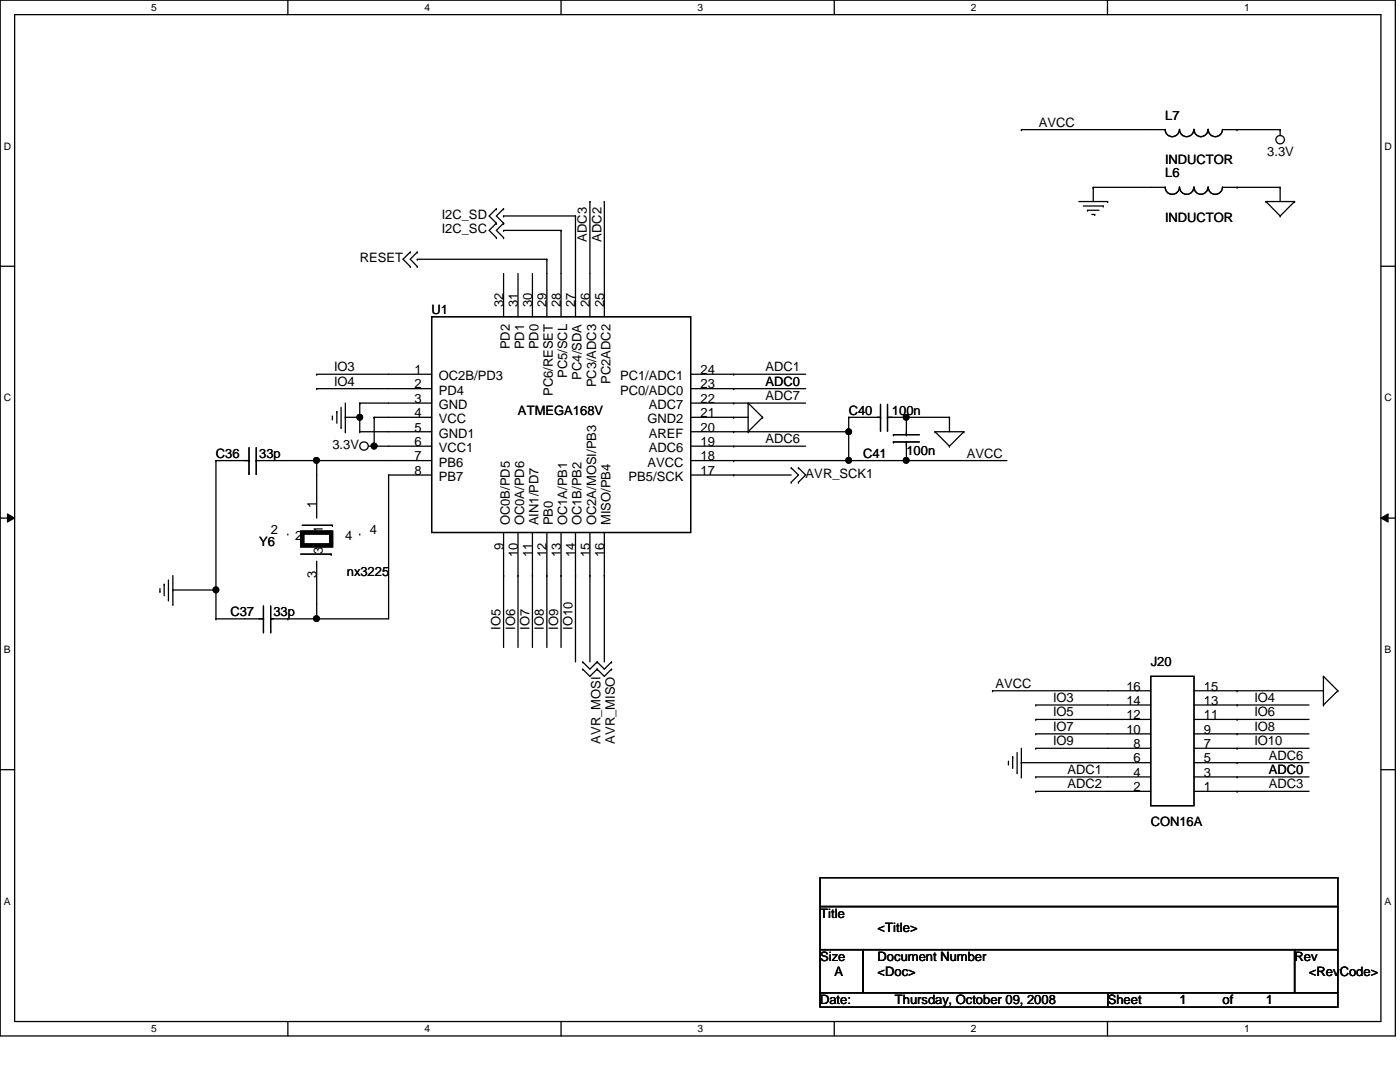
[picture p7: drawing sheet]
<svg xmlns="http://www.w3.org/2000/svg" width="279mm" height="216mm" viewBox="0 0 279 216" stroke-linecap="round" stroke-linejoin="round" font-family="sans-serif">
<path d="M0 0h278.5v206.7h-278.5zM2.9 2.9h272.7v200.9h-272.7z" fill="none" stroke="#000" stroke-width=".25"/>
<g fill="#fff">
<path d="M30.2 .3h1.1v2.3h-1.1z"/>
<path d="M30.2 204.1h1.1v2.3h-1.1z"/>
</g>
<path d="M57.4 0v2.9M57.4 203.8v2.9" fill="none" stroke="#000" stroke-width=".25"/>
<g fill="#fff">
<path d="M84.7 .3h1.1v2.3h-1.1z"/>
<path d="M84.7 204.1h1.1v2.3h-1.1z"/>
</g>
<path d="M112 0v2.9M112 203.8v2.9" fill="none" stroke="#000" stroke-width=".25"/>
<g fill="#fff">
<path d="M139.2 .3h1.1v2.3h-1.1z"/>
<path d="M139.2 204.1h1.1v2.3h-1.1z"/>
</g>
<path d="M166.5 0v2.9M166.5 203.8v2.9" fill="none" stroke="#000" stroke-width=".25"/>
<g fill="#fff">
<path d="M193.8 .3h1.1v2.3h-1.1z"/>
<path d="M193.8 204.1h1.1v2.3h-1.1z"/>
</g>
<path d="M221 0v2.9M221 203.8v2.9" fill="none" stroke="#000" stroke-width=".25"/>
<g fill="#fff">
<path d="M248.3 .3h1.1v2.3h-1.1z"/>
<path d="M248.3 204.1h1.1v2.3h-1.1z"/>
<path d="M.8 28h1.4v2.3h-1.4z"/>
<path d="M276.3 28h1.4v2.3h-1.4z"/>
<path d="M.8 78.2h1.4v2.3h-1.4z"/>
<path d="M276.3 78.2h1.4v2.3h-1.4z"/>
</g>
<path d="M0 53.1h2.9M275.6 53.1h2.9" fill="none" stroke="#000" stroke-width=".25"/>
<g fill="#fff">
<path d="M.8 128.5h1.3v2.2h-1.3z"/>
<path d="M276.3 128.5h1.3v2.2h-1.3z"/>
</g>
<path d="M0 103.4h2.9M275.6 103.4h2.9" fill="none" stroke="#000" stroke-width=".25"/>
<path d="M1.5 102.5l1.4 .9-1.4 .8zM275.6 103.4l1.4-.9v1.7z" fill="#000"/>
<path d="M1.5 102.5l1.4 .9-1.4 .8zM275.6 103.4l1.4-.9v1.7z" fill="none" stroke="#000" stroke-width=".2"/>
<g fill="#fff">
<path d="M.8 178.7h1.3v2.2h-1.3z"/>
<path d="M276.3 178.7h1.3v2.2h-1.3z"/>
</g>
<g fill="none" stroke="#000" stroke-width=".25">
<path d="M203.8 25.9h.1M218.2 37.4h.1M218.2 37.4h14.3M218.2 37.4v2.8M232.5 37.3a1.42 1.42 0 0 0 1.5 1.5 1.42 1.42 0 0 0 1.4-1.5 1.44 1.44 0 0 0 1 1.4 1.44 1.44 0 0 0 1.6-.5l.3-.9M238.3 25.8a1.42 1.42 0 0 1-1.5 1.5 1.42 1.42 0 0 1-1.4-1.5 1.44 1.44 0 0 1-1.4 1.5 1.44 1.44 0 0 1-1.5-1.5l-28.7 .1M238.3 37.3a1.4 1.4 0 0 0 1.4 1.5 1.4 1.4 0 0 0 1.4-1.5M238.3 25.8a1.4 1.4 0 0 0 1.4 1.5 1.4 1.4 0 0 0 1.4-1.5M241.1 37.3a1.42 1.42 0 0 0 1.4 1.5 1.42 1.42 0 0 0 1.5-1.5M241.1 25.8a1.42 1.42 0 0 0 1.4 1.5 1.42 1.42 0 0 0 1.5-1.5M244 25.9h11.5M244 37.4h11.5"/>
<path d="M246.9 37.4h.1M246.9 25.9h.1M255.5 37.4h.1M255.5 25.9h.1M255.5 25.9v1.2M255.5 37.4v2.8M81.9 53.2h.1M81.9 50.3h.1M81.9 50.3l-1.5 1.4 1.5 1.5M83.3 51.7h.1M83.3 53.2h.1M83.3 50.3h.1"/>
<path d="M83.3 51.7h25.8M83.3 50.3l-1.4 1.4 1.4 1.5M99.1 44.5h.1M99.1 41.7h.1M99.1 47.4h.1M99.1 41.7l-1.5 1.4 1.5 1.4M99.1 44.5l-1.5 1.5 1.5 1.4M100.5 43.1h.1M100.5 46h.1M100.5 44.5h.1M100.5 41.7h.1M100.5 47.4h.1"/>
<path d="M100.5 43.1h14.4M100.5 46h11.5M100.5 54.6v8.6M100.5 41.7l-1.4 1.4 1.4 1.4M100.5 44.5l-1.4 1.5 1.4 1.4M103.4 54.6v8.6M106.3 54.6v8.6M109.1 51.7h.1M109.1 51.7v11.5M112 46h.1M112 46v17.2M114.9 43.1h.1"/>
<path d="M114.9 43.1v20.1M117.7 40.2h.1M117.7 40.2v23M120.6 40.2h.1M120.6 40.2v23M215.3 40.2h5.8M216.2 41.1h4M217 42h.1M217 42h2.3M217.9 42.8h.6M218.5 42.8h.1M220.2 41.1h.1"/>
<path d="M221.1 40.2h.1M252.6 40.2h.1M252.6 40.2h5.8M252.6 40.2l2.9 2.9M255.5 43.1h.1M258.4 40.2h.1M258.4 40.2l-2.9 2.9M63.2 74.7h.1M63.2 77.6h.1M63.2 74.7h22.9M63.2 77.6h22.9M86.1 63.2h51.7v43.1h-51.7z"/>
<path d="M137.8 74.7h23M137.8 77.6h23M146.4 74.7h.1M146.4 77.6h.1M43.1 91.9h.1M43.1 91.9h6.6M43.1 91.9v31.6M49.7 94.5h.1M49.7 91.9h.1M49.7 89.3v5.2M51.1 91.9h.1M51.1 94.5h.1"/>
<path d="M51.1 91.9h35M51.1 89.3v5.2M63.2 91.9h.1M63.2 91.9v11.5M66.3 83.6h.1M66.3 83v.6M67.2 82.1h.1M67.2 82.1v2.4M68.1 85.3h.1M68.1 81.3v4M68.9 83.3h.1M68.9 86.1h.1"/>
<path d="M68.9 83.3h2.9M68.9 80.4v5.7M71.8 80.4h.1M71.8 83.3h.1M71.8 86.1h.1M71.8 80.4h14.3M71.8 80.4v5.7M71.8 86.1h14.3M73.5 89h12.6M74.7 83.3h.1M74.7 89h.1M74.7 83.3h11.4"/>
<path d="M74.7 83.3v5.7M77.6 94.8h.1M77.6 94.8h8.5M77.6 94.8v28.7h-23.6M137.8 80.4h23M137.8 86.1h31.6M137.8 83.3h11.5M137.8 89h23M137.8 91.9h63.2M137.8 94.8h20.1M146.4 89h.1M146.4 94.8h.1"/>
<path d="M146.4 80.4h.1M146.4 83.3h.1M146.4 86.1h.1M146.4 91.9h.1M149.3 86.1h.1M149.3 80.4h.1M149.3 80.4v5.7M149.3 80.4l2.9 2.9M152.2 83.3h.1M152.2 83.3l-2.9 2.8M157.9 93.3h.1M157.9 96.2h.1"/>
<path d="M157.9 93.3l1.4 1.5-1.4 1.4M159.3 93.3h.1M159.3 96.2h.1M159.3 93.3l1.5 1.5-1.5 1.4M169.4 91.9h.1M169.4 83.3h.1M169.4 86.1h.1M169.4 83.3h6.3M169.4 83.3v8.6M175.7 83.3h.1M175.7 85.9h.1M175.7 80.7v5.2"/>
<path d="M177.1 85.9h.1M177.1 83.3h.1M177.1 83.3h12.4M177.1 80.7v5.2M178.3 88.2h.1M178.3 86.7h.1M178.3 88.2h5.2M178.3 86.7h5.2M180.9 91.9h.1M180.9 83.3h.1M180.9 86.7h.1M180.9 88.2h.1"/>
<path d="M180.9 83.3v3.4M180.9 88.2v3.7M186.6 86.1h.1M186.6 86.1h5.8M186.6 86.1l2.9 2.9M189.5 83.3h.1M189.5 89h.1M189.5 83.3v2.8M192.4 86.1h.1M192.4 86.1l-2.9 2.9M31.9 118h.1M31.9 117.4v.6"/>
<path d="M32.8 116.6h.1M32.8 116.6v2.3M33.6 119.7h.1M33.6 115.7v4M34.5 117.7h.1M34.5 117.7h8.6M34.5 114.9v5.7M43.1 117.7h.1M57.4 106.6h.1M60 110.6h6.1M60.3 104.8h6M63.2 112v11.5"/>
<path d="M66.1 110.6h.1M66.3 104.8h.1M71.8 106.6h.1M100.5 114.9h.1M100.5 106.3v22.9M103.4 114.9h.1M103.4 106.3v22.9M106.3 114.9h.1M106.3 106.3v22.9M109.1 114.9h.1M109.1 106.3v22.9M112 114.9h.1"/>
<path d="M112 106.3v22.9M114.9 114.9h.1M114.9 106.3v25.8M117.7 114.9h.1M117.7 106.3v25.8M120.6 114.9h.1M120.6 106.3v25.8M34.5 120.6h.1M43.1 123.5h.1M43.1 123.5h9.5M52.6 126.1h.1M52.6 123.5h.1"/>
<path d="M52.6 120.9v5.2M54 123.5h.1M54 126.1h.1M54 120.9v5.2M57.4 123.5h.1M63.2 123.5h.1M116.3 133.5h.1M116.3 132.1h.1M116.3 133.5l1.4 1.5 1.5-1.5M116.3 132.1l1.4 1.4 1.5-1.4M119.2 133.5h.1M119.2 132.1h.1"/>
<path d="M119.2 133.5l1.4 1.5 1.4-1.5M119.2 132.1l1.4 1.4 1.4-1.4M122 133.5h.1M122 132.1h.1M198.1 137.8h.1M198.1 137.8h31.6M229.7 135h8.6v25.8h-8.6zM238.3 137.8h25.8M246.9 137.8h.1M264.1 135h.1M264.1 135v5.7M264.1 135l2.9 2.8"/>
<path d="M267 137.8h.1M267 137.8l-2.9 2.9M0 153.6h2.9M201.3 152.4h.1M201.3 151.9v.5M202.1 151h.1M202.1 151v2.3M203 154.2h.1M203 150.2v4M203.8 152.2h.1M203.8 155h.1M203.8 152.2h25.9"/>
<path d="M203.8 149.3v5.7M206.7 140.7h.1M206.7 149.3h.1M206.7 146.4h.1M206.7 143.6h.1M206.7 157.9h.1M206.7 155h.1M206.7 149.3h23M206.7 155h23M206.7 140.7h23M206.7 146.4h23M206.7 143.6h23"/>
<path d="M206.7 157.9h23M238.3 149.3h22.9M238.3 155h22.9M238.3 140.7h22.9M238.3 146.4h22.9M238.3 152.2h22.9M238.3 143.6h22.9M238.3 157.9h22.9M246.9 149.3h.1M246.9 155h.1M246.9 140.7h.1M246.9 146.4h.1"/>
<path d="M246.9 152.2h.1M246.9 143.6h.1M246.9 157.9h.1M264.1 140.7h.1M275.6 153.6h2.9M163.7 175.1h103.3v5.8h-103.3zM163.7 180.9h103.3v8.6h-103.3zM163.7 189.5h8.6v8.6h-8.6zM163.7 198.1h57.4v2.9h-57.4zM172.3 189.5h86.1v8.6h-86.1zM221.1 198.1h45.9v2.9h-45.9zM258.4 189.5h8.6v8.6h-8.6z"/>
<circle cx="255.5" cy="27.9" r=".84"/>
<circle cx="63.2" cy="91.9" r=".56"/>
<circle cx="71.8" cy="83.3" r=".56"/>
<circle cx="72.6" cy="89" r=".84"/>
<circle cx="74.7" cy="89" r=".57"/>
<circle cx="169.4" cy="91.9" r=".56"/>
<circle cx="169.4" cy="86.1" r=".56"/>
<circle cx="180.8" cy="91.9" r=".56"/>
<circle cx="180.8" cy="83.3" r=".56"/>
<circle cx="43.1" cy="117.7" r=".56"/>
<circle cx="63.2" cy="123.4" r=".56"/>
</g>
<g fill="#000">
<circle cx="63.2" cy="91.9" r=".56"/>
<circle cx="71.8" cy="83.3" r=".56"/>
<circle cx="74.7" cy="89" r=".57"/>
<circle cx="169.4" cy="91.9" r=".56"/>
<circle cx="169.4" cy="86.1" r=".56"/>
<circle cx="180.8" cy="91.9" r=".56"/>
<circle cx="180.8" cy="83.3" r=".56"/>
<circle cx="43.1" cy="117.7" r=".56"/>
<circle cx="63.2" cy="123.4" r=".56"/>
</g>
<path d="M60.3 106.3h5.8v2.5h-5.8z" fill="none" stroke="#000" stroke-width=".85"/>
<g font-size="2.6">
<text x="232.5" y="23.9">L7</text>
<text x="207.3" y="25.3">AVCC</text>
<text x="232.5" y="35.4">L6</text>
<text x="232.5" y="32.8">INDUCTOR</text>
<text x="252.9" y="31.1">3.3V</text>
<text x="88.2" y="43.7">I2C_SD</text>
<text x="88.2" y="46.6">I2C_SC</text>
<text x="232.5" y="44.3">INDUCTOR</text>
<text x="71.8" y="52.3">RESET</text>
<text x="117.1" y="48.3" transform="rotate(-90 117.1 48.3)">ADC3</text>
<text x="120" y="48.3" transform="rotate(-90 120 48.3)">ADC2</text>
<text x="86.1" y="62.7">U1</text>
<text x="100.5" y="61.2" transform="rotate(-90 100.5 61.2)">32</text>
<text x="103.3" y="61.2" transform="rotate(-90 103.3 61.2)">31</text>
<text x="106.2" y="61.2" transform="rotate(-90 106.2 61.2)">30</text>
<text x="109.1" y="61.2" transform="rotate(-90 109.1 61.2)">29</text>
<text x="111.9" y="61.2" transform="rotate(-90 111.9 61.2)">28</text>
<text x="114.8" y="61.2" transform="rotate(-90 114.8 61.2)">27</text>
<text x="117.7" y="61.2" transform="rotate(-90 117.7 61.2)">26</text>
<text x="120.6" y="61.2" transform="rotate(-90 120.6 61.2)">25</text>
<text x="101.7" y="69.7" transform="rotate(-90 101.7 69.7)">PD2</text>
<text x="104.6" y="69.7" transform="rotate(-90 104.6 69.7)">PD1</text>
<text x="107.5" y="69.7" transform="rotate(-90 107.5 69.7)">PD0</text>
<text x="66.7" y="74.1">IO3</text>
<text x="66.7" y="77">IO4</text>
<text x="82.7" y="74.6">1</text>
<text x="82.7" y="77.5">2</text>
<text x="87.6" y="75.9">OC2B/PD3</text>
<text x="113.2" y="75.4" transform="rotate(-90 113.2 75.4)">PC5/SCL</text>
<text x="116.1" y="75.7" transform="rotate(-90 116.1 75.7)">PC4/SDA</text>
<text x="119" y="77.3" transform="rotate(-90 119 77.3)">PC3/ADC3</text>
<text x="121.8" y="76.6" transform="rotate(-90 121.8 76.6)">PC2ADC2</text>
<text x="123.7" y="75.9">PC1/ADC1</text>
<text x="139.8" y="77.5">23</text>
<text x="139.8" y="74.6">24</text>
<text x="152.8" y="74.1">ADC1</text>
<text x="152.8" y="77">ADC0</text>
<text x="82.7" y="80.4">3</text>
<text x="82.7" y="83.2">4</text>
<text x="87.6" y="78.7">PD4</text>
<text x="87.6" y="81.6">GND</text>
<text x="103.4" y="82.8">ATMEGA168V</text>
<text x="110.4" y="79" transform="rotate(-90 110.4 79)">PC6/RESET</text>
<text x="123.7" y="78.7">PC0/ADC0</text>
<text x="129.5" y="81.6">ADC7</text>
<text x="139.8" y="83.2">21</text>
<text x="139.8" y="80.4">22</text>
<text x="152.8" y="79.8">ADC7</text>
<text x="169.4" y="82.8">C40</text>
<text x="178" y="82.8">100n</text>
<text x="66.3" y="89.6">3.3V</text>
<text x="82.7" y="86.1">5</text>
<text x="82.7" y="89">6</text>
<text x="87.6" y="84.5">VCC</text>
<text x="87.6" y="87.3">GND1</text>
<text x="129.2" y="84.5">GND2</text>
<text x="129.5" y="87.3">AREF</text>
<text x="139.8" y="89">19</text>
<text x="139.8" y="86.1">20</text>
<text x="152.8" y="88.4">ADC6</text>
<text x="43.1" y="91.4">C36</text>
<text x="51.7" y="91.4">33p</text>
<text x="82.7" y="91.9">7</text>
<text x="82.7" y="94.7">8</text>
<text x="87.6" y="90.2">VCC1</text>
<text x="87.6" y="93.1">PB6</text>
<text x="87.6" y="96">PB7</text>
<text x="125.4" y="96">PB5/SCK</text>
<text x="129.2" y="93.1">AVCC</text>
<text x="129.5" y="90.2">ADC6</text>
<text x="139.8" y="94.7">17</text>
<text x="139.8" y="91.9">18</text>
<text x="160.8" y="95.4">AVR_SCK1</text>
<text x="172.3" y="91.4">C41</text>
<text x="180.9" y="90.8">100n</text>
<text x="193" y="91.3">AVCC</text>
<text x="63.2" y="101.4" transform="rotate(-90 63.2 101.4)">1</text>
<text x="54" y="106.5">2</text>
<text x="58.9" y="107.7">2</text>
<text x="64.4" y="106.3" transform="rotate(-90 64.4 106.3)">1</text>
<text x="68.9" y="107.7">4</text>
<text x="73.8" y="106.5">4</text>
<text x="101.7" y="104.8" transform="rotate(-90 101.7 104.8)">OC0B/PD5</text>
<text x="104.6" y="104.8" transform="rotate(-90 104.6 104.8)">OC0A/PD6</text>
<text x="107.5" y="104.8" transform="rotate(-90 107.5 104.8)">AIN1/PD7</text>
<text x="110.4" y="104.8" transform="rotate(-90 110.4 104.8)">PB0</text>
<text x="113.2" y="104.8" transform="rotate(-90 113.2 104.8)">OC1A/PB1</text>
<text x="116.1" y="104.8" transform="rotate(-90 116.1 104.8)">OC1B/PB2</text>
<text x="119" y="104.8" transform="rotate(-90 119 104.8)">OC2A/MOSI/PB3</text>
<text x="121.8" y="104.8" transform="rotate(-90 121.8 104.8)">MISO/PB4</text>
<text x="51.7" y="108.9">Y6</text>
<text x="64.4" y="110.5" transform="rotate(-90 64.4 110.5)">3</text>
<text x="100.5" y="109.7" transform="rotate(-90 100.5 109.7)">9</text>
<text x="103.3" y="111.1" transform="rotate(-90 103.3 111.1)">10</text>
<text x="106.2" y="111.1" transform="rotate(-90 106.2 111.1)">11</text>
<text x="109.1" y="111.1" transform="rotate(-90 109.1 111.1)">12</text>
<text x="111.9" y="111.1" transform="rotate(-90 111.9 111.1)">13</text>
<text x="114.8" y="111.1" transform="rotate(-90 114.8 111.1)">14</text>
<text x="117.7" y="111.1" transform="rotate(-90 117.7 111.1)">15</text>
<text x="120.6" y="111.1" transform="rotate(-90 120.6 111.1)">16</text>
<text x="63.2" y="115.4" transform="rotate(-90 63.2 115.4)">3</text>
<text x="69.2" y="114.9">nx3225</text>
<text x="46" y="122.9">C37</text>
<text x="54.6" y="122.9">33p</text>
<text x="99.9" y="125.7" transform="rotate(-90 99.9 125.7)">IO5</text>
<text x="102.8" y="125.7" transform="rotate(-90 102.8 125.7)">IO6</text>
<text x="105.7" y="125.7" transform="rotate(-90 105.7 125.7)">IO7</text>
<text x="108.5" y="125.7" transform="rotate(-90 108.5 125.7)">IO8</text>
<text x="111.4" y="125.7" transform="rotate(-90 111.4 125.7)">IO9</text>
<text x="114.3" y="125.7" transform="rotate(-90 114.3 125.7)">IO10</text>
<text x="198.7" y="137.2">AVCC</text>
<text x="224.8" y="137.8">16</text>
<text x="229.7" y="133">J20</text>
<text x="240.3" y="137.8">15</text>
<text x="210.2" y="140.1">IO3</text>
<text x="210.2" y="143">IO5</text>
<text x="224.8" y="143.5">12</text>
<text x="224.8" y="140.6">14</text>
<text x="240.3" y="143.5">11</text>
<text x="240.3" y="140.6">13</text>
<text x="250.4" y="140.1">IO4</text>
<text x="250.4" y="143">IO6</text>
<text x="119.8" y="148.4" transform="rotate(-90 119.8 148.4)">AVR_MOSI</text>
<text x="122.7" y="148.4" transform="rotate(-90 122.7 148.4)">AVR_MISO</text>
<text x="210.2" y="148.7">IO9</text>
<text x="210.2" y="145.8">IO7</text>
<text x="224.8" y="146.4">10</text>
<text x="226.2" y="149.3">8</text>
<text x="240.3" y="149.3">7</text>
<text x="240.3" y="146.4">9</text>
<text x="250.4" y="148.7">IO10</text>
<text x="250.4" y="145.8">IO8</text>
<text x="213" y="154.4">ADC1</text>
<text x="226.2" y="155">4</text>
<text x="226.2" y="152.1">6</text>
<text x="240.3" y="155">3</text>
<text x="240.3" y="152.1">5</text>
<text x="253.2" y="154.4">ADC0</text>
<text x="253.2" y="151.6">ADC6</text>
<text x="213" y="157.3">ADC2</text>
<text x="226.2" y="157.9">2</text>
<text x="240.3" y="157.9">1</text>
<text x="253.2" y="157.3">ADC3</text>
<text x="229.7" y="164.8">CON16A</text>
<text x="163.7" y="183.2">Title</text>
<text x="163.7" y="191.8">Size</text>
<text x="175.1" y="191.8">Document Number</text>
<text x="175.1" y="186.1">&lt;Title&gt;</text>
<text x="258.4" y="191.8">Rev</text>
<text x="166.5" y="194.7">A</text>
<text x="175.1" y="194.7">&lt;Doc&gt;</text>
<text x="261.2" y="194.7">&lt;RevCode&gt;</text>
<text x="163.7" y="200.4">Date:</text>
<text x="178.6" y="200.4">Thursday, October 09, 2008</text>
<text x="221.1" y="200.4">Sheet</text>
<text x="235.4" y="200.4">1</text>
<text x="244" y="200.4">of</text>
<text x="252.6" y="200.4">1</text>
</g>
<g font-size="2">
<text x="30.2" y="2.2">5</text>
<text x="84.7" y="2.2">4</text>
<text x="139.2" y="2.2">3</text>
<text x="193.8" y="2.2">2</text>
<text x="248.3" y="2.2">1</text>
<text x=".8" y="29.8">D</text>
<text x="276.3" y="29.8">D</text>
<text x=".8" y="80.1">C</text>
<text x="276.3" y="80.1">C</text>
<text x=".8" y="130.3">B</text>
<text x="276.3" y="130.3">B</text>
<text x=".8" y="180.5">A</text>
<text x="276.3" y="180.5">A</text>
<text x="30.2" y="206">5</text>
<text x="84.7" y="206">4</text>
<text x="139.2" y="206">3</text>
<text x="193.8" y="206">2</text>
<text x="248.3" y="206">1</text>
</g>
</svg>
